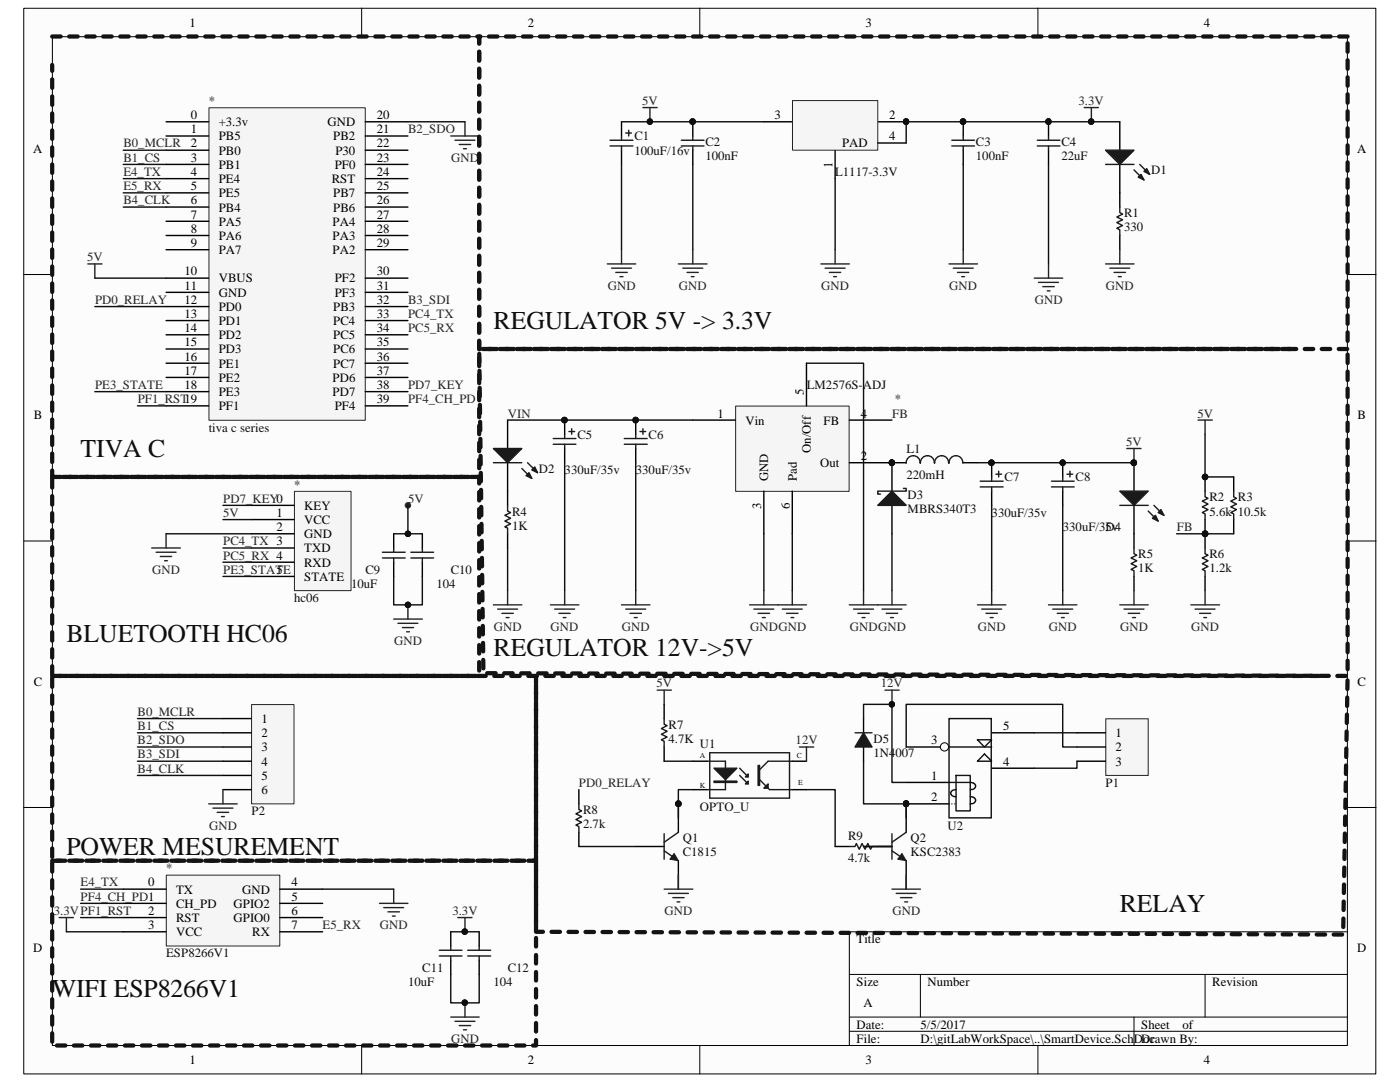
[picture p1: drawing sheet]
<svg xmlns="http://www.w3.org/2000/svg" width="279mm" height="216mm" viewBox="0 0 279 216" stroke-linecap="round" stroke-linejoin="round" font-family="sans-serif">
<path d="M4.8 1.7h269.8v212.6h-269.8z" fill="#fcfcfc"/>
<path d="M4.7 1.7h269.9v212.6h-269.9z" fill="none" stroke="#000" stroke-width=".2"/>
<path d="M10.5 7.4h258.4v201.2h-258.4z" fill="#fcfcfc"/>
<g fill="none" stroke="#000" stroke-width=".2">
<path d="M10.5 7.3h258.4v201.3h-258.4zM72.2 1.6v5.7M139.7 1.6v5.7M207.1 1.6v5.7M4.7 54.8h5.7M268.9 54.8h5.7M4.7 107.9h5.7M268.9 107.9h5.7M4.7 161.1h5.7M268.9 161.1h5.7M169.5 194.4h99.4M183.7 194.4v8.5"/>
<path d="M240.5 194.4v8.5M268.9 185.9h-99.4v22.7M72.2 208.6v5.7M139.7 208.6v5.7M169.5 202.9h99.4M169.5 205.8h99.4M207.1 208.6v5.7M226.3 202.9v5.7"/>
</g>
<path d="M41.7 21.5h31.2v62.4h-31.2z" fill="#f5f5f5"/>
<path d="M41.7 21.5h31.2v62.4h-31.2z" fill="none" stroke="#262626" stroke-width=".2"/>
<g fill="none" stroke="#000" stroke-width=".28">
<path d="M33.1 24.3h8.6M33.1 27.1h8.6M33.1 30h8.6M33.1 32.8h8.6M33.1 35.6h8.6M33.1 38.5h8.6M72.9 24.3h8.5M72.9 27.1h8.5M72.9 30h8.5M72.9 32.8h8.5M72.9 35.6h8.5M72.9 38.5h8.5"/>
<path d="M124 24.3v2.8M124 30v2.8M138.3 24.3v2.8M138.3 30v2.8M33.1 41.3h8.6M33.1 44.2h8.6M33.1 47h8.6M33.1 49.8h8.6M33.1 55.5h8.6M33.1 58.3h8.6M72.9 41.3h8.5M72.9 44.2h8.5"/>
<path d="M72.9 47h8.5M72.9 49.8h8.5M72.9 55.5h8.5M72.9 58.3h8.5M33.1 61.2h8.6M33.1 64h8.6M33.1 66.8h8.6M33.1 69.6h8.6M33.1 72.5h8.6M33.1 75.3h8.6M33.1 78.1h8.6M72.9 61.2h8.5"/>
<path d="M72.9 64h8.5M72.9 66.8h8.5M72.9 69.6h8.5M72.9 72.5h8.5M72.9 75.3h8.5M72.9 78.1h8.5M33.1 81h8.6M72.9 81h8.5"/>
</g>
<path d="M121.8 28h4.5M121.8 29.1h4.5M124 27.1v.9M124 29.1v.9M124.9 26.5h1.1M125.5 26v1.1" fill="none" stroke="#1c1c1c" stroke-width=".28"/>
<circle cx="138.2" cy="24.3" r=".55" fill="#0e0e0e"/>
<circle cx="138.2" cy="24.3" r=".55" fill="none" stroke="#0e0e0e" stroke-width=".2"/>
<path d="M136 28h4.5M136 29.1h4.5M138.3 27.1v.9M138.3 29.1v.9" fill="none" stroke="#1c1c1c" stroke-width=".28"/>
<circle cx="138.2" cy="24.3" r=".55" fill="#0e0e0e"/>
<circle cx="138.2" cy="24.3" r=".55" fill="none" stroke="#0e0e0e" stroke-width=".2"/>
<path d="M166.7 30v5.6M175.2 24.3h5.6" fill="none" stroke="#000" stroke-width=".28"/>
<circle cx="180.8" cy="24.3" r=".54" fill="#0e0e0e"/>
<circle cx="180.8" cy="24.3" r=".54" fill="none" stroke="#0e0e0e" stroke-width=".2"/>
<path d="M152.4 24.3h5.7" fill="none" stroke="#000" stroke-width=".28"/>
<path d="M158.2 20.1h17v9.9h-17z" fill="#f5f5f5"/>
<path d="M158.2 20.1h17v9.9h-17z" fill="none" stroke="#262626" stroke-width=".2"/>
<path d="M175.2 28.5h5.6" fill="none" stroke="#000" stroke-width=".28"/>
<circle cx="180.8" cy="24.3" r=".54" fill="#0e0e0e"/>
<circle cx="180.8" cy="24.3" r=".54" fill="none" stroke="#0e0e0e" stroke-width=".2"/>
<path d="M192.2 24.3v2.8M192.2 30v2.8" fill="none" stroke="#000" stroke-width=".28"/>
<circle cx="192.2" cy="24.3" r=".55" fill="#0e0e0e"/>
<circle cx="192.2" cy="24.3" r=".55" fill="none" stroke="#0e0e0e" stroke-width=".2"/>
<path d="M189.9 28h4.6M189.9 29.1h4.6M192.2 27.1v.9M192.2 29.1v.9" fill="none" stroke="#1c1c1c" stroke-width=".28"/>
<circle cx="192.2" cy="24.3" r=".55" fill="#0e0e0e"/>
<circle cx="192.2" cy="24.3" r=".55" fill="none" stroke="#0e0e0e" stroke-width=".2"/>
<path d="M223.5 24.3v5.7M223.5 32.8v5.7" fill="none" stroke="#000" stroke-width=".28"/>
<path d="M220.6 30h5.7l-2.8 2.8z" fill="#1c1c1c"/>
<path d="M220.6 30h5.7l-2.8 2.8zM226.3 33.9l2 2M227.5 32.8l1.9 2" fill="none" stroke="#1c1c1c" stroke-width=".28"/>
<path d="M227.2 35.3l.5-.5 .6 1.1z" fill="#1c1c1c"/>
<path d="M227.2 35.3l.5-.5 .6 1.1z" fill="none" stroke="#1c1c1c" stroke-width=".28"/>
<path d="M228.9 33.7l.5 1.1-1.1-.6z" fill="#1c1c1c"/>
<path d="M220.6 32.8h5.7M228.9 33.7l.5 1.1-1.1-.6zM223.5 41.3v1.1l.5 .3-1.1 .6 1.1 .6-1.1 .5 1.1 .6-1.1 .6 .6 .2v1.2" fill="none" stroke="#1c1c1c" stroke-width=".28"/>
<path d="M223.5 38.5v2.8M223.5 47v2.8" fill="none" stroke="#000" stroke-width=".28"/>
<path d="M163.8 52.7h5.7M164.7 53.5h4M165.5 54.4h2.3M166.4 55.2h.5M166.7 49.8v2.9" fill="none" stroke="#262626" stroke-width=".28"/>
<path d="M33.2 174.7h22.6v14.1h-22.6z" fill="#f5f5f5"/>
<path d="M33.2 174.6h22.6v14.2h-22.6z" fill="none" stroke="#262626" stroke-width=".2"/>
<path d="M24.6 177.4h8.5M55.8 177.4h8.6M24.6 180.3h8.5M24.6 183.1h8.5M24.6 185.9h8.5M55.8 180.3h8.6M55.8 183.1h8.6M55.8 185.9h8.6" fill="none" stroke="#000" stroke-width=".28"/>
<path d="M78.6 177.4v2.9M75.7 180.3h5.7M76.6 181.1h4M77.4 181.9h2.3M78.3 182.8h.6" fill="none" stroke="#262626" stroke-width=".28"/>
<path d="M58.8 98.1h11.3v19.8h-11.3z" fill="#f5f5f5"/>
<path d="M58.8 98h11.3v19.9h-11.3z" fill="none" stroke="#262626" stroke-width=".2"/>
<path d="M50.2 100.8h8.5M50.2 103.7h8.5M50.2 106.5h8.5M50.2 109.3h8.5M50.2 112.2h8.5M50.2 115h8.5" fill="none" stroke="#000" stroke-width=".28"/>
<path d="M90 27.1h5.6M90.8 28h4M91.7 28.8h2.2M92.5 29.7h.6M92.8 24.3v2.8M30.3 109.3h5.7M31.2 110.2h3.9M32 111h2.2M32.9 111.9h.5M33.1 106.5v2.8" fill="none" stroke="#262626" stroke-width=".28"/>
<path d="M10.4 7.3h85.2v87.9h-85.2v-82.2M268.9 7.3h-173.3v62.3h173.3v-62.3M10.4 95.2h85.2v39.7h-85.2v-39.7M10.4 134.9h96.6v36.8h-96.6v-36.8M10.4 171.7h96.6v36.9h-96.6v-36.9" fill="none" stroke="#131313" stroke-width=".85" stroke-dasharray="1.7 1.7"/>
<path d="M50.2 140.6h8.5v19.8h-8.5z" fill="#f5f5f5"/>
<path d="M50.2 140.6h8.5v19.8h-8.5z" fill="none" stroke="#262626" stroke-width=".2"/>
<path d="M112.7 83.8v2.9M44.5 143.4h5.7M44.5 146.2h5.7M44.5 149.1h5.7M44.5 151.9h5.7M44.5 154.7h5.7M44.5 157.6h5.7" fill="none" stroke="#000" stroke-width=".28"/>
<g fill="none" stroke="#262626" stroke-width=".28">
<path d="M121.2 52.7h5.7M122 53.5h4M122.9 54.4h2.3M123.7 55.2h.6M124 49.8v2.9M135.4 52.7h5.7M136.3 53.5h4M137.1 54.4h2.3M138 55.2h.5M138.3 49.8v2.9M189.4 52.7h5.7M190.2 53.5h4"/>
<path d="M191.1 54.4h2.2M191.9 55.2h.6M192.2 49.8v2.9M220.6 52.7h5.7M221.5 53.5h4M222.3 54.4h2.3M223.2 55.2h.6M223.5 49.8v2.9M44.5 157.6v2.8M41.7 160.4h5.6M42.5 161.2h4M43.3 162.1h2.3"/>
<path d="M44.2 162.9h.6"/>
</g>
<circle cx="112.7" cy="83.8" r=".55" fill="#0e0e0e"/>
<circle cx="112.7" cy="83.8" r=".55" fill="none" stroke="#0e0e0e" stroke-width=".2"/>
<path d="M112.7 89.5v2.8" fill="none" stroke="#000" stroke-width=".28"/>
<path d="M110.4 87.5h4.5M110.4 88.6h4.5M112.7 86.7v.8M112.7 88.6v.9M113.5 86.1h1.2M114.1 85.6v1.1" fill="none" stroke="#1c1c1c" stroke-width=".28"/>
<circle cx="112.7" cy="83.8" r=".55" fill="#0e0e0e"/>
<circle cx="112.7" cy="83.8" r=".55" fill="none" stroke="#0e0e0e" stroke-width=".2"/>
<path d="M126.9 83.8v2.9" fill="none" stroke="#000" stroke-width=".28"/>
<circle cx="126.8" cy="83.8" r=".54" fill="#0e0e0e"/>
<circle cx="126.8" cy="83.8" r=".54" fill="none" stroke="#0e0e0e" stroke-width=".2"/>
<path d="M126.9 89.5v2.8" fill="none" stroke="#000" stroke-width=".28"/>
<path d="M124.6 87.5h4.6M124.6 88.6h4.6M126.9 86.7v.8M126.9 88.6v.9M127.7 86.1h1.2M128.3 85.6v1.1" fill="none" stroke="#1c1c1c" stroke-width=".28"/>
<circle cx="126.8" cy="83.8" r=".54" fill="#0e0e0e"/>
<circle cx="126.8" cy="83.8" r=".54" fill="none" stroke="#0e0e0e" stroke-width=".2"/>
<path d="M178 92.3h2.8" fill="none" stroke="#000" stroke-width=".28"/>
<circle cx="178" cy="92.3" r=".54" fill="#0e0e0e"/>
<circle cx="178" cy="92.3" r=".54" fill="none" stroke="#0e0e0e" stroke-width=".2"/>
<path d="M192.2 92.3h2.9" fill="none" stroke="#000" stroke-width=".28"/>
<path d="M180.8 92.3v.1a1.4 1.4 0 0 1 1.4-1.5 1.4 1.4 0 0 1 1.4 1.5v-.1M183.7 92.3v.1a1.4 1.4 0 0 1 1.4-1.5 1.4 1.4 0 0 1 1.4 1.5 1.4 1.4 0 0 1 1.4-1.5 1.4 1.4 0 0 1 1.4 1.5v-.1M189.4 92.3v.1a1.38 1.38 0 0 1 1.4-1.5 1.38 1.38 0 0 1 1.4 1.5v-.1" fill="none" stroke="#1c1c1c" stroke-width=".28"/>
<circle cx="178" cy="92.3" r=".54" fill="#0e0e0e"/>
<circle cx="178" cy="92.3" r=".54" fill="none" stroke="#0e0e0e" stroke-width=".2"/>
<path d="M197.9 92.3v2.9" fill="none" stroke="#000" stroke-width=".28"/>
<circle cx="197.9" cy="92.3" r=".55" fill="#0e0e0e"/>
<circle cx="197.9" cy="92.3" r=".55" fill="none" stroke="#0e0e0e" stroke-width=".2"/>
<path d="M197.9 98v2.8" fill="none" stroke="#000" stroke-width=".28"/>
<path d="M195.6 96h4.6M195.6 97.2h4.6M197.9 95.2v.8M197.9 97.2v.8M198.8 94.6h1.1M199.3 94v1.2" fill="none" stroke="#1c1c1c" stroke-width=".28"/>
<circle cx="197.9" cy="92.3" r=".55" fill="#0e0e0e"/>
<circle cx="197.9" cy="92.3" r=".55" fill="none" stroke="#0e0e0e" stroke-width=".2"/>
<path d="M212.1 92.3v2.9" fill="none" stroke="#000" stroke-width=".28"/>
<circle cx="212.1" cy="92.3" r=".53" fill="#0e0e0e"/>
<circle cx="212.1" cy="92.3" r=".53" fill="none" stroke="#0e0e0e" stroke-width=".2"/>
<path d="M212.1 98v2.8" fill="none" stroke="#000" stroke-width=".28"/>
<path d="M209.8 96h4.6M209.8 97.2h4.6M212.1 95.2v.8M212.1 97.2v.8M212.9 94.6h1.2M213.5 94v1.2" fill="none" stroke="#1c1c1c" stroke-width=".28"/>
<circle cx="212.1" cy="92.3" r=".53" fill="#0e0e0e"/>
<circle cx="212.1" cy="92.3" r=".53" fill="none" stroke="#0e0e0e" stroke-width=".2"/>
<path d="M146.9 81.1h22.6v16.9h-22.6z" fill="#f5f5f5"/>
<path d="M146.8 81h22.7v17h-22.7z" fill="none" stroke="#262626" stroke-width=".2"/>
<path d="M138.3 83.8h8.5M169.5 92.3h8.5" fill="none" stroke="#000" stroke-width=".28"/>
<circle cx="178" cy="92.3" r=".54" fill="#0e0e0e"/>
<circle cx="178" cy="92.3" r=".54" fill="none" stroke="#0e0e0e" stroke-width=".2"/>
<path d="M161 72.5v8.5M152.4 98v8.5M158.1 98v8.5M169.5 83.8h8.5" fill="none" stroke="#000" stroke-width=".28"/>
<circle cx="178" cy="92.3" r=".54" fill="#0e0e0e"/>
<circle cx="178" cy="92.3" r=".54" fill="none" stroke="#0e0e0e" stroke-width=".2"/>
<path d="M178 92.3v5.7M178 100.8v5.7" fill="none" stroke="#000" stroke-width=".28"/>
<circle cx="178" cy="92.3" r=".54" fill="#0e0e0e"/>
<circle cx="178" cy="92.3" r=".54" fill="none" stroke="#0e0e0e" stroke-width=".2"/>
<path d="M175.2 100.8l2.8-2.8 2.8 2.8z" fill="#1c1c1c"/>
<path d="M180.3 97.5h.5v.5h-5.6v.6h.5M175.2 100.8l2.8-2.8 2.8 2.8z" fill="none" stroke="#1c1c1c" stroke-width=".28"/>
<circle cx="178" cy="92.3" r=".54" fill="#0e0e0e"/>
<circle cx="178" cy="92.3" r=".54" fill="none" stroke="#0e0e0e" stroke-width=".2"/>
<g fill="none" stroke="#262626" stroke-width=".28">
<path d="M112.7 117.9v2.8M126.9 117.9v2.8M152.4 117.9v2.8M158.1 117.9v2.8M172.3 117.9v2.8M178 117.9v2.8M197.9 117.9v2.8M212.1 117.9v2.8M109.9 120.7h5.6M110.7 121.5h4M111.5 122.4h2.3M112.4 123.2h.5"/>
<path d="M124 120.7h5.7M124.9 121.5h4M125.7 122.4h2.3M126.6 123.2h.6M149.6 120.7h11.4M150.5 121.5h3.9M151.3 122.4h2.3M152.1 123.2h.6M156.1 121.5h4M157 122.4h2.3M157.9 123.2h.5M169.5 120.7h11.3"/>
<path d="M170.3 121.5h4M171.2 122.4h2.3M172 123.2h.6M176 121.5h4M176.9 122.4h2.3M177.7 123.2h.6M195.1 120.7h5.6M195.9 121.5h4M196.8 122.4h2.3M197.6 123.2h.6M209.3 120.7h5.6M210.1 121.5h4"/>
<path d="M211 122.4h2.2M211.8 123.2h.6"/>
</g>
<path d="M101.3 83.8v5.7M101.3 92.3v5.7" fill="none" stroke="#000" stroke-width=".28"/>
<path d="M98.5 89.5h5.6l-2.8 2.8z" fill="#1c1c1c"/>
<path d="M98.5 89.5h5.6l-2.8 2.8zM104.1 93.5l2 2M105.3 92.3l2 2" fill="none" stroke="#1c1c1c" stroke-width=".28"/>
<path d="M105 94.9l.6-.6 .5 1.2z" fill="#1c1c1c"/>
<path d="M105 94.9l.6-.6 .5 1.2z" fill="none" stroke="#1c1c1c" stroke-width=".28"/>
<path d="M106.1 93.8l.6-.6 .6 1.1z" fill="#1c1c1c"/>
<path d="M98.5 92.3h5.6M106.1 93.8l.6-.6 .6 1.1zM101.3 100.8v1.2l.6 .3-1.1 .5 1.1 .6-1.1 .6 1.1 .5-1.1 .6 .5 .3v1.1" fill="none" stroke="#1c1c1c" stroke-width=".28"/>
<path d="M101.3 98v2.8M226.3 92.3v5.7M101.3 106.5v2.8" fill="none" stroke="#000" stroke-width=".28"/>
<circle cx="226.3" cy="92.3" r=".55" fill="#0e0e0e"/>
<circle cx="226.3" cy="92.3" r=".55" fill="none" stroke="#0e0e0e" stroke-width=".2"/>
<path d="M226.3 100.8v5.7" fill="none" stroke="#000" stroke-width=".28"/>
<path d="M223.5 98h5.7l-2.9 2.8z" fill="#1c1c1c"/>
<path d="M223.5 98h5.7l-2.9 2.8zM229.2 102l1.9 2M230.3 100.8l2 2" fill="none" stroke="#1c1c1c" stroke-width=".28"/>
<path d="M230 103.4l.6-.6 .5 1.2z" fill="#1c1c1c"/>
<path d="M230 103.4l.6-.6 .5 1.2z" fill="none" stroke="#1c1c1c" stroke-width=".28"/>
<path d="M231.7 101.7l.6 1.1-1.2-.5z" fill="#1c1c1c"/>
<path d="M223.5 100.8h5.7M231.7 101.7l.6 1.1-1.2-.5z" fill="none" stroke="#1c1c1c" stroke-width=".28"/>
<circle cx="226.3" cy="92.3" r=".55" fill="#0e0e0e"/>
<circle cx="226.3" cy="92.3" r=".55" fill="none" stroke="#0e0e0e" stroke-width=".2"/>
<path d="M240.5 95.2v2.8M226.3 106.5v2.8M226.3 115v2.9" fill="none" stroke="#000" stroke-width=".28"/>
<path d="M226.3 109.3v1.2l.6 .3-1.2 .5 1.2 .6-1.2 .6 1.2 .5-1.2 .6 .6 .3v1.1" fill="none" stroke="#1c1c1c" stroke-width=".28"/>
<path d="M101.3 117.9v2.8M226.3 117.9v2.8M98.5 120.7h5.6M99.3 121.5h4M100.2 122.4h2.2M101 123.2h.6M223.5 120.7h5.7M224.3 121.5h4M225.2 122.4h2.3M226 123.2h.6" fill="none" stroke="#262626" stroke-width=".28"/>
<circle cx="240.5" cy="95.2" r=".55" fill="#0e0e0e"/>
<circle cx="240.5" cy="95.2" r=".55" fill="none" stroke="#0e0e0e" stroke-width=".2"/>
<path d="M240.5 103.7v2.8" fill="none" stroke="#000" stroke-width=".28"/>
<circle cx="240.5" cy="106.5" r=".55" fill="#0e0e0e"/>
<circle cx="240.5" cy="106.5" r=".55" fill="none" stroke="#0e0e0e" stroke-width=".2"/>
<path d="M240.5 98v1.1l.6 .3-1.2 .6 1.2 .6-1.2 .5 1.2 .6-1.2 .6 .6 .2v1.2" fill="none" stroke="#1c1c1c" stroke-width=".28"/>
<circle cx="240.5" cy="95.2" r=".55" fill="#0e0e0e"/>
<circle cx="240.5" cy="95.2" r=".55" fill="none" stroke="#0e0e0e" stroke-width=".2"/>
<circle cx="240.5" cy="106.5" r=".55" fill="#0e0e0e"/>
<circle cx="240.5" cy="106.5" r=".55" fill="none" stroke="#0e0e0e" stroke-width=".2"/>
<path d="M246.2 95.2v2.8M240.5 106.5v2.8M246.2 103.7v2.8" fill="none" stroke="#000" stroke-width=".28"/>
<path d="M246.2 98v1.1l.6 .3-1.2 .6 1.2 .6-1.2 .5 1.2 .6-1.2 .6 .6 .2v1.2" fill="none" stroke="#1c1c1c" stroke-width=".28"/>
<circle cx="240.5" cy="106.5" r=".55" fill="#0e0e0e"/>
<circle cx="240.5" cy="106.5" r=".55" fill="none" stroke="#0e0e0e" stroke-width=".2"/>
<path d="M240.5 115v2.9" fill="none" stroke="#000" stroke-width=".28"/>
<path d="M240.5 109.3v1.2l.6 .3-1.2 .5 1.2 .6-1.2 .6 1.2 .5-1.2 .6 .6 .3v1.1" fill="none" stroke="#1c1c1c" stroke-width=".28"/>
<circle cx="240.5" cy="106.5" r=".55" fill="#0e0e0e"/>
<circle cx="240.5" cy="106.5" r=".55" fill="none" stroke="#0e0e0e" stroke-width=".2"/>
<path d="M240.5 117.9v2.8M237.7 120.7h5.7M238.5 121.5h4M239.4 122.4h2.2M240.2 123.2h.6M90 202.9h5.6M90.8 203.8h4M91.7 204.6h2.2M92.5 205.5h.6M92.8 200.1v2.8" fill="none" stroke="#262626" stroke-width=".28"/>
<path d="M257.6 69.6h-162l.9 64.7 172.4 .6v-65.3" fill="none" stroke="#131313" stroke-width=".85" stroke-dasharray="1.7 1.7"/>
<path d="M90 185.9v2.9M90 191.6v2.8M95.6 185.9v2.9M95.6 191.6v2.8" fill="none" stroke="#000" stroke-width=".28"/>
<path d="M87.7 189.6h4.5M87.7 190.8h4.5M90 188.8v.8M90 190.8v.8M93.3 189.6h4.6M93.3 190.8h4.6M95.6 188.8v.8M95.6 190.8v.8" fill="none" stroke="#1c1c1c" stroke-width=".28"/>
<circle cx="92.8" cy="200.1" r=".55" fill="#0e0e0e"/>
<circle cx="92.8" cy="200.1" r=".55" fill="none" stroke="#0e0e0e" stroke-width=".2"/>
<path d="M78.6 106.5v2.8M78.6 112.2v2.8M84.3 106.5v2.8M84.3 112.2v2.8" fill="none" stroke="#000" stroke-width=".28"/>
<path d="M76.3 110.2h4.6M76.3 111.3h4.6M78.6 109.3v.9M78.6 111.3v.9M82 110.2h4.5M82 111.3h4.5M84.3 109.3v.9M84.3 111.3v.9" fill="none" stroke="#1c1c1c" stroke-width=".28"/>
<path d="M78.6 123.5h5.7M79.4 124.4h4M80.3 125.2h2.2M81.2 126.1h.5M81.4 120.7v2.8" fill="none" stroke="#262626" stroke-width=".28"/>
<circle cx="81.4" cy="120.7" r=".55" fill="#0e0e0e"/>
<circle cx="81.4" cy="120.7" r=".55" fill="none" stroke="#0e0e0e" stroke-width=".2"/>
<circle cx="81.4" cy="100.8" r=".55" fill="#262626"/>
<circle cx="81.4" cy="100.8" r=".55" fill="none" stroke="#262626" stroke-width=".2"/>
<path d="M209.3 24.3v2.8M209.3 30v2.8" fill="none" stroke="#000" stroke-width=".28"/>
<circle cx="209.2" cy="24.3" r=".54" fill="#0e0e0e"/>
<circle cx="209.2" cy="24.3" r=".54" fill="none" stroke="#0e0e0e" stroke-width=".2"/>
<path d="M207 28h4.5M207 29.1h4.5M209.3 27.1v.9M209.3 29.1v.9" fill="none" stroke="#1c1c1c" stroke-width=".28"/>
<circle cx="209.2" cy="24.3" r=".54" fill="#0e0e0e"/>
<circle cx="209.2" cy="24.3" r=".54" fill="none" stroke="#0e0e0e" stroke-width=".2"/>
<path d="M206.4 55.5h5.7M207.3 56.3h3.9M208.1 57.2h2.3M209 58h.5M209.3 52.7v2.8" fill="none" stroke="#262626" stroke-width=".28"/>
<path d="M180.8 156.1h8.6M180.8 160.4h8.6" fill="none" stroke="#000" stroke-width=".28"/>
<circle cx="180.8" cy="160.4" r=".55" fill="#0e0e0e"/>
<circle cx="180.8" cy="160.4" r=".55" fill="none" stroke="#0e0e0e" stroke-width=".2"/>
<path d="M180.8 149.1h8.6" fill="none" stroke="#000" stroke-width=".28"/>
<circle cx="188.5" cy="149" r=".82" fill="#fcfcfc"/>
<circle cx="188.5" cy="149" r=".82" fill="none" stroke="#000" stroke-width=".2"/>
<path d="M197.9 153.3h8.5M197.9 146.2h8.5" fill="none" stroke="#000" stroke-width=".28"/>
<path d="M189.4 149.1h8.5M189.4 156.1h4.2M190.8 154.7h2.8v7.1h-2.8zM195.1 147.6h2.8l-1.4 1.5zM196.5 150.5l1.4 1.4h-2.8z" fill="none" stroke="#131313" stroke-width=".28"/>
<path d="M189.4 143.4h8.4v19.8h-8.4zM190.8 157.6l-.8 .2-.3 .3v.3l.3 .3 .8 .3M193.6 156.1a.78 .78 0 0 1 .9 .2 .78 .78 0 0 1 .1 .9l-.4 .3-.6 .1M193.6 159a.79 .79 0 0 1 1 .9l-.4 .4-.6 .1" fill="none" stroke="#0e0e0e" stroke-width=".28"/>
<path d="M189.4 160.4h1.4" fill="none" stroke="#131313" stroke-width=".28" stroke-dasharray="0 .6"/>
<circle cx="180.8" cy="160.4" r=".55" fill="#0e0e0e"/>
<circle cx="180.8" cy="160.4" r=".55" fill="none" stroke="#0e0e0e" stroke-width=".2"/>
<path d="M220.7 143.5h8.5v11.2h-8.5z" fill="#f5f5f5"/>
<path d="M220.7 143.4h8.5v11.3h-8.5z" fill="none" stroke="#262626" stroke-width=".2"/>
<path d="M214.9 146.2h5.7M214.9 149.1h5.7M214.9 151.9h5.7" fill="none" stroke="#000" stroke-width=".28"/>
<path d="M216.4 21.5h2.8M217.8 21.5v2.8" fill="none" stroke="#262626" stroke-width=".28"/>
<circle cx="217.8" cy="24.3" r=".55" fill="#0e0e0e"/>
<circle cx="217.8" cy="24.3" r=".55" fill="none" stroke="#0e0e0e" stroke-width=".2"/>
<path d="M11.8 183.1h2.8M13.3 183.1v2.8M91.4 183.1h2.8M92.8 183.1v2.8" fill="none" stroke="#262626" stroke-width=".28"/>
<circle cx="92.8" cy="185.9" r=".55" fill="#0e0e0e"/>
<circle cx="92.8" cy="185.9" r=".55" fill="none" stroke="#0e0e0e" stroke-width=".2"/>
<path d="M128.3 21.5h2.8M129.7 21.5v2.8M17.5 52.7h2.9M18.9 52.7v2.8" fill="none" stroke="#262626" stroke-width=".28"/>
<circle cx="129.7" cy="24.3" r=".54" fill="#0e0e0e"/>
<circle cx="129.7" cy="24.3" r=".54" fill="none" stroke="#0e0e0e" stroke-width=".2"/>
<path d="M224.9 89.5h2.8M226.3 89.5v2.8" fill="none" stroke="#262626" stroke-width=".28"/>
<circle cx="226.3" cy="92.3" r=".55" fill="#0e0e0e"/>
<circle cx="226.3" cy="92.3" r=".55" fill="none" stroke="#0e0e0e" stroke-width=".2"/>
<path d="M239.1 83.8h2.8M240.5 83.8v2.9M176.6 137.7h2.9M178 137.7v2.8" fill="none" stroke="#262626" stroke-width=".28"/>
<circle cx="178" cy="140.5" r=".55" fill="#0e0e0e"/>
<circle cx="178" cy="140.5" r=".55" fill="none" stroke="#0e0e0e" stroke-width=".2"/>
<path d="M172.3 143.4v2.8M172.3 149.1v2.8" fill="none" stroke="#000" stroke-width=".28"/>
<path d="M172.3 146.2l1.7 2.9h-3.4z" fill="#1c1c1c"/>
<path d="M170.6 146.2h3.4M172.3 146.2l1.7 2.9h-3.4zM169.5 168.9h1.1l.3-.6 .6 1.2 .5-1.2 .6 1.2 .6-1.2 .5 1.2 .3-.6h1.2" fill="none" stroke="#1c1c1c" stroke-width=".28"/>
<path d="M166.7 168.9h2.8M175.2 168.9h2.8M180.8 160.4v5.7" fill="none" stroke="#000" stroke-width=".28"/>
<circle cx="180.8" cy="160.4" r=".55" fill="#0e0e0e"/>
<circle cx="180.8" cy="160.4" r=".55" fill="none" stroke="#0e0e0e" stroke-width=".2"/>
<path d="M172.3 168.9h5.7M180.8 171.7v5.7" fill="none" stroke="#000" stroke-width=".28"/>
<path d="M178 169.8l2.8 1.9M178 166.4v5M180.8 166.1l-2.8 2" fill="none" stroke="#1c1c1c" stroke-width=".28"/>
<path d="M180 170.3l.8 1.4-1.6-.3z" fill="#1c1c1c"/>
<path d="M180 170.3l.8 1.4-1.6-.3z" fill="none" stroke="#1c1c1c" stroke-width=".2"/>
<circle cx="180.8" cy="160.4" r=".55" fill="#0e0e0e"/>
<circle cx="180.8" cy="160.4" r=".55" fill="none" stroke="#0e0e0e" stroke-width=".2"/>
<path d="M178 177.4h5.7M178.9 178.3h3.9M179.7 179.1h2.3M180.6 180h.5M180.8 174.6v2.8" fill="none" stroke="#262626" stroke-width=".28"/>
<path d="M138.3 151.9h2.8M138.3 157.6h2.8M158.1 151.9h2.9M158.1 157.6h2.9" fill="none" stroke="#000" stroke-width=".28"/>
<path d="M141.1 151.9h3.7v5.7h-3.7M141.6 150.2h16v9.1h-16zM147.6 153.3l1.7 1.7M147.6 154.7l1.7 1.7M151.6 155.6l2 2h4.5M158.1 151.9h-4.8l-1.7 1.7" fill="none" stroke="#1c1c1c" stroke-width=".28"/>
<path d="M142.5 153.3h4.6l-2.3 2.3z" fill="#1c1c1c"/>
<path d="M142.5 153.3h4.6l-2.3 2.3zM142.5 155.9h4.6v.2h-4.6z" fill="none" stroke="#1c1c1c" stroke-width=".28"/>
<path d="M142.5 156h4.6" fill="none" stroke="#1c1c1c" stroke-width=".25"/>
<path d="M148.8 156.4l.5-.5v.5z" fill="#1c1c1c"/>
<path d="M149.3 155.9v.5h-.5z" fill="none" stroke="#1c1c1c" stroke-width=".28"/>
<path d="M149.3 154.4v.6h-.5z" fill="#1c1c1c"/>
<path d="M149.3 154.4v.6h-.5zM151.3 152.7h.3v4h-.3z" fill="none" stroke="#1c1c1c" stroke-width=".28"/>
<path d="M151.4 152.7v4" fill="none" stroke="#1c1c1c" stroke-width=".3"/>
<path d="M152.4 157.3l.9-.9v.9z" fill="#1c1c1c"/>
<path d="M132.5 143.4v1.1l.6 .3-1.1 .6 1.1 .5-1.1 .6 1.1 .6-1.1 .5 .5 .3v1.2M153.3 156.4v.9h-.9z" fill="none" stroke="#1c1c1c" stroke-width=".28"/>
<path d="M131.1 137.7h2.9M132.5 137.7v2.8M159.6 149.1h2.8M161 149.1v2.8" fill="none" stroke="#262626" stroke-width=".28"/>
<path d="M132.5 140.5v2.9M132.5 149.1v2.8M135.4 160.4v5.7" fill="none" stroke="#000" stroke-width=".28"/>
<circle cx="135.4" cy="160.4" r=".56" fill="#0e0e0e"/>
<circle cx="135.4" cy="160.4" r=".56" fill="none" stroke="#0e0e0e" stroke-width=".2"/>
<path d="M126.9 168.9h5.6M135.4 171.7v5.7" fill="none" stroke="#000" stroke-width=".28"/>
<path d="M132.5 169.8l2.9 1.9M132.5 166.4v5M135.4 166.1l-2.9 2" fill="none" stroke="#1c1c1c" stroke-width=".28"/>
<path d="M134.5 170.3l.9 1.4-1.7-.3z" fill="#1c1c1c"/>
<path d="M134.5 170.3l.9 1.4-1.7-.3z" fill="none" stroke="#1c1c1c" stroke-width=".2"/>
<circle cx="135.4" cy="160.4" r=".56" fill="#0e0e0e"/>
<circle cx="135.4" cy="160.4" r=".56" fill="none" stroke="#0e0e0e" stroke-width=".2"/>
<path d="M132.5 177.4h5.8M133.4 178.3h4M134.3 179.1h2.2M135.1 180h.6M135.4 174.6v2.8" fill="none" stroke="#262626" stroke-width=".28"/>
<path d="M115.5 157.6v2.8M115.5 166.1v2.8" fill="none" stroke="#000" stroke-width=".28"/>
<path d="M115.5 160.4v1.1l.6 .3-1.2 .6 1.2 .5-1.2 .6 1.2 .6-1.2 .5 .6 .3v1.2" fill="none" stroke="#1c1c1c" stroke-width=".28"/>
<g fill="none" stroke="#0e0e0e" stroke-width=".28">
<path d="M24.6 35.6h8.5M24.6 38.5h8.5M24.6 32.8h8.5M24.6 30h8.5M81.4 24.3h11.4M124 32.8v17M138.3 32.8v17M166.7 35.6v14.2M192.2 32.8v17M24.6 41.3h8.5M18.9 61.2h14.2M18.9 78.1h14.2"/>
<path d="M161 72.5h11.3v45.4M27.4 81h5.7M112.7 92.3v25.6M126.9 92.3v25.6M33.1 106.5h17.1M44.5 109.3h5.7M44.5 112.2h5.7M44.5 103.7h5.7M44.5 100.8h5.7M44.5 115h5.7M197.9 100.8v17.1M212.1 100.8v17.1"/>
<path d="M240.5 106.5h5.7M27.4 143.4h17.1M27.4 146.2h17.1M27.4 149.1h17.1M27.4 151.9h17.1M27.4 154.7h17.1M16.1 177.4h8.5M64.4 177.4h14.2M13.3 185.9h11.3M16.1 180.3h8.5M16.1 183.1h8.5"/>
</g>
<circle cx="240.5" cy="106.5" r=".55" fill="#0e0e0e"/>
<circle cx="240.5" cy="106.5" r=".55" fill="none" stroke="#0e0e0e" stroke-width=".2"/>
<path d="M240.5 86.7v8.5h5.7M101.3 109.3v8.6M152.4 106.5v11.4M158.1 106.5v11.4M178 106.5v11.4" fill="none" stroke="#0e0e0e" stroke-width=".28"/>
<circle cx="240.5" cy="95.2" r=".55" fill="#0e0e0e"/>
<circle cx="240.5" cy="95.2" r=".55" fill="none" stroke="#0e0e0e" stroke-width=".2"/>
<path d="M101.3 83.8h37" fill="none" stroke="#0e0e0e" stroke-width=".28"/>
<circle cx="126.8" cy="83.8" r=".54" fill="#0e0e0e"/>
<circle cx="126.8" cy="83.8" r=".54" fill="none" stroke="#0e0e0e" stroke-width=".2"/>
<circle cx="112.7" cy="83.8" r=".55" fill="#0e0e0e"/>
<circle cx="112.7" cy="83.8" r=".55" fill="none" stroke="#0e0e0e" stroke-width=".2"/>
<path d="M234.8 106.5h5.7" fill="none" stroke="#0e0e0e" stroke-width=".28"/>
<circle cx="240.5" cy="106.5" r=".55" fill="#0e0e0e"/>
<circle cx="240.5" cy="106.5" r=".55" fill="none" stroke="#0e0e0e" stroke-width=".2"/>
<path d="M90 194.4v5.7h5.6v-5.7" fill="none" stroke="#0e0e0e" stroke-width=".28"/>
<circle cx="92.8" cy="200.1" r=".55" fill="#0e0e0e"/>
<circle cx="92.8" cy="200.1" r=".55" fill="none" stroke="#0e0e0e" stroke-width=".2"/>
<path d="M78.6 115v5.7h5.7v-5.7" fill="none" stroke="#0e0e0e" stroke-width=".28"/>
<circle cx="81.4" cy="120.7" r=".55" fill="#0e0e0e"/>
<circle cx="81.4" cy="120.7" r=".55" fill="none" stroke="#0e0e0e" stroke-width=".2"/>
<path d="M81.4 100.8v5.7" fill="none" stroke="#0e0e0e" stroke-width=".28"/>
<circle cx="81.4" cy="106.5" r=".55" fill="#0e0e0e"/>
<circle cx="81.4" cy="106.5" r=".55" fill="none" stroke="#0e0e0e" stroke-width=".2"/>
<path d="M90 185.9h5.6" fill="none" stroke="#0e0e0e" stroke-width=".28"/>
<circle cx="92.8" cy="185.9" r=".55" fill="#0e0e0e"/>
<circle cx="92.8" cy="185.9" r=".55" fill="none" stroke="#0e0e0e" stroke-width=".2"/>
<path d="M209.3 32.8v19.9M223.5 24.3h-42.7v4.2M180.8 149.1v-8.6h31.3v8.6h2.8M206.4 146.2h8.5M214.9 151.9v1.4h-8.5" fill="none" stroke="#0e0e0e" stroke-width=".28"/>
<circle cx="180.8" cy="24.3" r=".54" fill="#0e0e0e"/>
<circle cx="180.8" cy="24.3" r=".54" fill="none" stroke="#0e0e0e" stroke-width=".2"/>
<circle cx="192.2" cy="24.3" r=".55" fill="#0e0e0e"/>
<circle cx="192.2" cy="24.3" r=".55" fill="none" stroke="#0e0e0e" stroke-width=".2"/>
<circle cx="209.2" cy="24.3" r=".54" fill="#0e0e0e"/>
<circle cx="209.2" cy="24.3" r=".54" fill="none" stroke="#0e0e0e" stroke-width=".2"/>
<circle cx="217.8" cy="24.3" r=".55" fill="#0e0e0e"/>
<circle cx="217.8" cy="24.3" r=".55" fill="none" stroke="#0e0e0e" stroke-width=".2"/>
<path d="M124 24.3h28.4" fill="none" stroke="#0e0e0e" stroke-width=".28"/>
<circle cx="129.7" cy="24.3" r=".54" fill="#0e0e0e"/>
<circle cx="129.7" cy="24.3" r=".54" fill="none" stroke="#0e0e0e" stroke-width=".2"/>
<circle cx="138.2" cy="24.3" r=".55" fill="#0e0e0e"/>
<circle cx="138.2" cy="24.3" r=".55" fill="none" stroke="#0e0e0e" stroke-width=".2"/>
<path d="M195.1 92.3h31.2" fill="none" stroke="#0e0e0e" stroke-width=".28"/>
<circle cx="197.9" cy="92.3" r=".55" fill="#0e0e0e"/>
<circle cx="197.9" cy="92.3" r=".55" fill="none" stroke="#0e0e0e" stroke-width=".2"/>
<circle cx="212.1" cy="92.3" r=".53" fill="#0e0e0e"/>
<circle cx="212.1" cy="92.3" r=".53" fill="none" stroke="#0e0e0e" stroke-width=".2"/>
<circle cx="226.3" cy="92.3" r=".55" fill="#0e0e0e"/>
<circle cx="226.3" cy="92.3" r=".55" fill="none" stroke="#0e0e0e" stroke-width=".2"/>
<path d="M172.3 143.4v-2.9h5.7v15.6h2.8" fill="none" stroke="#0e0e0e" stroke-width=".28"/>
<circle cx="178" cy="140.5" r=".55" fill="#0e0e0e"/>
<circle cx="178" cy="140.5" r=".55" fill="none" stroke="#0e0e0e" stroke-width=".2"/>
<path d="M172.3 151.9v8.5h8.5v2.8" fill="none" stroke="#0e0e0e" stroke-width=".28"/>
<circle cx="180.8" cy="160.4" r=".55" fill="#0e0e0e"/>
<circle cx="180.8" cy="160.4" r=".55" fill="none" stroke="#0e0e0e" stroke-width=".2"/>
<path d="M132.5 151.9h5.8M138.3 157.6h-2.9v5.6M172.3 168.9h5.7" fill="none" stroke="#0e0e0e" stroke-width=".28"/>
<circle cx="135.4" cy="160.4" r=".56" fill="#0e0e0e"/>
<circle cx="135.4" cy="160.4" r=".56" fill="none" stroke="#0e0e0e" stroke-width=".2"/>
<path d="M18.9 55.5h14.2M78.6 106.5h5.7M161 157.6h5.7v11.3M115.5 168.9h11.4" fill="none" stroke="#0e0e0e" stroke-width=".28"/>
<circle cx="81.4" cy="106.5" r=".55" fill="#0e0e0e"/>
<circle cx="81.4" cy="106.5" r=".55" fill="none" stroke="#0e0e0e" stroke-width=".2"/>
<path d="M263.2 134.9h-156.2v51l161.1 .6 .8-51.6" fill="none" stroke="#131313" stroke-width=".85" stroke-dasharray="1.7 1.7"/>
<g font-size="5.1" fill="#0e0e0e">
<text x="98.5" y="65.7">REGULATOR 5V -&gt; 3.3V</text>
<text x="16.1" y="91.3">TIVA C</text>
<text x="13.3" y="128.1">BLUETOOTH HC06</text>
<text x="98.5" y="130.9">REGULATOR 12V-&gt;5V</text>
<text x="13.3" y="170.6">POWER MESUREMENT</text>
<text x="223.5" y="182">RELAY</text>
<text x="10.4" y="199">WIFI ESP8266V1</text>
</g>
<g font-size="2.5">
<text x="37.8" y="5.3">1</text>
<text x="105.3" y="5.3">2</text>
<text x="172.8" y="5.3">3</text>
<text x="240.2" y="5.3">4</text>
<text x="38.1" y="23.7">0</text>
<text x="75.2" y="23.7">20</text>
<text x="154.6" y="23.7">3</text>
<text x="177.5" y="23.7">2</text>
<text x="38.1" y="26.6">1</text>
<text x="38.1" y="29.4">2</text>
<text x="43.6" y="25.2">+3.3v</text>
<text x="43.6" y="28">PB5</text>
<text x="65.4" y="25.2">GND</text>
<text x="66.5" y="28">PB2</text>
<text x="75.2" y="29.4">22</text>
<text x="75.2" y="26.6">21</text>
<text x="168.1" y="29.4">PAD</text>
<text x="177.5" y="28">4</text>
<text x="6.6" y="30.5">A</text>
<text x="38.1" y="32.3">3</text>
<text x="38.1" y="35.1">4</text>
<text x="43.6" y="30.9">PB0</text>
<text x="43.6" y="33.7">PB1</text>
<text x="66.8" y="33.7">PF0</text>
<text x="66.9" y="30.9">P30</text>
<text x="75.2" y="32.3">23</text>
<text x="75.2" y="35.1">24</text>
<text x="166.1" y="33.5" transform="rotate(-90 166.1 33.5)">1</text>
<text x="270.8" y="30.5">A</text>
<text x="38.1" y="37.9">5</text>
<text x="38.1" y="40.8">6</text>
<text x="43.6" y="36.5">PE4</text>
<text x="43.6" y="39.4">PE5</text>
<text x="66.2" y="36.5">RST</text>
<text x="66.5" y="39.4">PB7</text>
<text x="75.2" y="37.9">25</text>
<text x="75.2" y="40.8">26</text>
<text x="38.1" y="43.6">7</text>
<text x="38.1" y="46.4">8</text>
<text x="43.6" y="42.2">PB4</text>
<text x="43.6" y="45">PA5</text>
<text x="43.6" y="47.8">PA6</text>
<text x="66.4" y="45">PA4</text>
<text x="66.4" y="47.8">PA3</text>
<text x="66.5" y="42.2">PB6</text>
<text x="75.2" y="43.6">27</text>
<text x="75.2" y="46.4">28</text>
<text x="38.1" y="49.3">9</text>
<text x="43.6" y="50.7">PA7</text>
<text x="66.4" y="50.7">PA2</text>
<text x="75.2" y="49.3">29</text>
<text x="36.8" y="54.9">10</text>
<text x="36.8" y="57.8">11</text>
<text x="43.6" y="56.3">VBUS</text>
<text x="43.6" y="59.2">GND</text>
<text x="66.8" y="56.3">PF2</text>
<text x="66.8" y="59.2">PF3</text>
<text x="75.2" y="54.9">30</text>
<text x="75.2" y="57.8">31</text>
<text x="36.8" y="60.6">12</text>
<text x="36.8" y="63.5">13</text>
<text x="43.6" y="62">PD0</text>
<text x="43.6" y="64.9">PD1</text>
<text x="66.5" y="62">PB3</text>
<text x="66.5" y="64.9">PC4</text>
<text x="75.2" y="60.6">32</text>
<text x="75.2" y="63.5">33</text>
<text x="36.8" y="66.3">14</text>
<text x="36.8" y="69.1">15</text>
<text x="36.8" y="72">16</text>
<text x="43.6" y="67.7">PD2</text>
<text x="43.6" y="70.5">PD3</text>
<text x="66.5" y="67.7">PC5</text>
<text x="66.5" y="70.5">PC6</text>
<text x="75.2" y="66.3">34</text>
<text x="75.2" y="69.1">35</text>
<text x="75.2" y="72">36</text>
<text x="36.8" y="74.8">17</text>
<text x="36.8" y="77.6">18</text>
<text x="43.6" y="73.4">PE1</text>
<text x="43.6" y="76.2">PE2</text>
<text x="66.4" y="76.2">PD6</text>
<text x="66.5" y="73.4">PC7</text>
<text x="75.2" y="74.8">37</text>
<text x="75.2" y="77.6">38</text>
<text x="6.7" y="83.7">B</text>
<text x="43.6" y="79">PE3</text>
<text x="43.6" y="81.9">PF1</text>
<text x="66.4" y="79">PD7</text>
<text x="66.8" y="81.9">PF4</text>
<text x="75.2" y="80.5">39</text>
<text x="143.2" y="83.3">1</text>
<text x="160.4" y="78.7" transform="rotate(-90 160.4 78.7)">5</text>
<text x="171.8" y="83.3">4</text>
<text x="270.9" y="83.7">B</text>
<text x="148.8" y="84.7">Vin</text>
<text x="164.4" y="84.7">FB</text>
<text x="161.8" y="90.4" transform="rotate(-90 161.8 90.4)">On/Off</text>
<text x="163.7" y="93.2">Out</text>
<text x="171.8" y="91.8">2</text>
<text x="60.7" y="101.7">KEY</text>
<text x="151.9" y="101.6" transform="rotate(-90 151.9 101.6)">3</text>
<text x="153.3" y="96.1" transform="rotate(-90 153.3 96.1)">GND</text>
<text x="157.6" y="101.6" transform="rotate(-90 157.6 101.6)">6</text>
<text x="159" y="96.1" transform="rotate(-90 159 96.1)">Pad</text>
<text x="55.2" y="103.2">1</text>
<text x="55.2" y="106">2</text>
<text x="60.7" y="104.6">VCC</text>
<text x="60.7" y="107.4">GND</text>
<text x="60.7" y="110.2">TXD</text>
<text x="60.7" y="113.1">RXD</text>
<text x="55.2" y="114.5">5</text>
<text x="60.7" y="115.9">STATE</text>
<text x="6.7" y="136.8">C</text>
<text x="270.9" y="136.8">C</text>
<text x="52.2" y="144.3">1</text>
<text x="52.2" y="147.1">2</text>
<text x="52.2" y="149.9">3</text>
<text x="185.8" y="148.5">3</text>
<text x="200.2" y="145.7">5</text>
<text x="222.6" y="147.1">1</text>
<text x="222.6" y="149.9">2</text>
<text x="52.2" y="152.8">4</text>
<text x="52.2" y="155.6">5</text>
<text x="185.8" y="155.6">1</text>
<text x="200.2" y="152.8">4</text>
<text x="222.6" y="152.8">3</text>
<text x="52.2" y="158.5">6</text>
<text x="185.8" y="159.9">2</text>
<text x="29.6" y="176.9">0</text>
<text x="35.1" y="178.3">TX</text>
<text x="48.3" y="178.3">GND</text>
<text x="58.2" y="179.7">5</text>
<text x="58.2" y="176.9">4</text>
<text x="29.6" y="182.5">2</text>
<text x="29.6" y="185.4">3</text>
<text x="35.1" y="181.1">CH_PD</text>
<text x="35.1" y="184">RST</text>
<text x="46.6" y="181.1">GPIO2</text>
<text x="46.6" y="184">GPIO0</text>
<text x="58.2" y="182.5">6</text>
<text x="58.2" y="185.4">7</text>
<text x="6.6" y="190">D</text>
<text x="35.1" y="186.8">VCC</text>
<text x="50.3" y="186.8">RX</text>
<text x="170.9" y="188.2">Title</text>
<text x="270.8" y="190">D</text>
<text x="170.9" y="196.7">Size</text>
<text x="185.1" y="196.7">Number</text>
<text x="241.9" y="196.7">Revision</text>
<text x="172.3" y="201">A</text>
<text x="170.9" y="205.2">Date:</text>
<text x="170.9" y="208.1">File:</text>
<text x="183.7" y="208.1">D:\gitLabWorkSpace\..\SmartDevice.SchDoc</text>
<text x="183.7" y="205.2">5/5/2017</text>
<text x="227.8" y="205.2">Sheet</text>
<text x="227.8" y="208.1">Drawn By:</text>
<text x="236" y="205.2">of</text>
<text x="37.8" y="212.3">1</text>
<text x="105.3" y="212.3">2</text>
<text x="172.8" y="212.3">3</text>
<text x="240.2" y="212.3">4</text>
</g>
<g font-size="2.5" fill="#0e0e0e">
<text x="41.7" y="20.9">*</text>
<text x="126.6" y="28">C1</text>
<text x="140.8" y="29.1">C2</text>
<text x="194.8" y="29.1">C3</text>
<text x="211.8" y="29.1">C4</text>
<text x="126.6" y="30.9">100uF/16v</text>
<text x="140.8" y="32">100nF</text>
<text x="166.7" y="35.1">L1117-3.3V</text>
<text x="194.8" y="32">100nF</text>
<text x="211.8" y="32">22uF</text>
<text x="229.7" y="34.8">D1</text>
<text x="224.3" y="46.1">330</text>
<text x="224.3" y="43.3">R1</text>
<text x="161" y="77.6">LM2576S-ADJ</text>
<text x="178.6" y="80.5">*</text>
<text x="41.7" y="86.1">tiva c series</text>
<text x="115.2" y="87.5">C5</text>
<text x="129.5" y="87.5">C6</text>
<text x="107.6" y="94.4">D2</text>
<text x="112.7" y="94.7">330uF/35v</text>
<text x="126.9" y="94.7">330uF/35v</text>
<text x="180.9" y="95.5">220mH</text>
<text x="180.9" y="90.4">L1</text>
<text x="58.7" y="97.5">*</text>
<text x="181.1" y="99.5">D3</text>
<text x="200.5" y="96.1">C7</text>
<text x="214.7" y="96.1">C8</text>
<text x="241.4" y="100">R2</text>
<text x="247.1" y="100">R3</text>
<text x="102.2" y="105.7">1K</text>
<text x="102.2" y="102.9">R4</text>
<text x="181.1" y="102.3">MBRS340T3</text>
<text x="197.9" y="103.2">330uF/35v</text>
<text x="212.1" y="106">330uF/35v</text>
<text x="220.6" y="106">D4</text>
<text x="241.4" y="102.9">5.6k 10.5k</text>
<text x="227.2" y="111.4">R5</text>
<text x="241.4" y="111.4">R6</text>
<text x="70.1" y="117.3">10uF</text>
<text x="72.9" y="114.5">C9</text>
<text x="87.1" y="117.3">104</text>
<text x="90" y="114.5">C10</text>
<text x="227.2" y="114.2">1K</text>
<text x="241.4" y="114.2">1.2k</text>
<text x="58.7" y="120.2">hc06</text>
<text x="133.4" y="148.3">4.7K</text>
<text x="133.4" y="145.4">R7</text>
<text x="139.7" y="149.4">U1</text>
<text x="174.3" y="148.3">D5</text>
<text x="174.3" y="151.1">1N4007</text>
<text x="139.7" y="161.8">OPTO_U</text>
<text x="220.6" y="157">P1</text>
<text x="50.2" y="162.7">P2</text>
<text x="116.4" y="165.3">2.7k</text>
<text x="116.4" y="162.4">R8</text>
<text x="169.2" y="167.5">R9</text>
<text x="189.1" y="165.5">U2</text>
<text x="136.3" y="168.1">Q1</text>
<text x="136.3" y="170.9">C1815</text>
<text x="169.2" y="172">4.7k</text>
<text x="181.7" y="168.1">Q2</text>
<text x="181.7" y="170.9">KSC2383</text>
<text x="33.1" y="174">*</text>
<text x="33.1" y="191.1">ESP8266V1</text>
<text x="81.4" y="196.7">10uF</text>
<text x="84.3" y="193.9">C11</text>
<text x="98.5" y="196.7">104</text>
<text x="101.3" y="193.9">C12</text>
</g>
<g font-size="2.5" fill="#262626">
<text x="128.2" y="20.9">5V</text>
<text x="215.3" y="20.9">3.3V</text>
<text x="24.6" y="29.4">B0_MCLR</text>
<text x="81.4" y="26.6">B2_SDO</text>
<text x="24.6" y="35.1">E4_TX</text>
<text x="24.6" y="32.3">B1_CS</text>
<text x="90" y="32.3">GND</text>
<text x="24.6" y="37.9">E5_RX</text>
<text x="24.6" y="40.8">B4_CLK</text>
<text x="17.4" y="52.1">5V</text>
<text x="121.3" y="57.8">GND</text>
<text x="135.5" y="57.8">GND</text>
<text x="163.9" y="57.8">GND</text>
<text x="189.4" y="57.8">GND</text>
<text x="220.7" y="57.8">GND</text>
<text x="19" y="60.6">PD0_RELAY</text>
<text x="81.4" y="60.6">B3_SDI</text>
<text x="81.4" y="63.5">PC4_TX</text>
<text x="206.5" y="60.6">GND</text>
<text x="81.4" y="66.3">PC5_RX</text>
<text x="19" y="77.6">PE3_STATE</text>
<text x="81.4" y="77.6">PD7_KEY</text>
<text x="27.5" y="80.5">PF1_RST19</text>
<text x="81.4" y="80.5">PF4_CH_PD</text>
<text x="101.3" y="83.3">VIN</text>
<text x="178.1" y="83.3">FB</text>
<text x="239" y="83.3">5V</text>
<text x="224.7" y="89">5V</text>
<text x="44.5" y="100.3">PD7_KEY0</text>
<text x="81.4" y="100.3">5V</text>
<text x="44.5" y="103.2">5V</text>
<text x="234.9" y="106">FB</text>
<text x="44.5" y="108.8">PC4_TX 3</text>
<text x="44.5" y="111.7">PC5_RX 4</text>
<text x="30.4" y="114.5">GND</text>
<text x="44.5" y="114.5">PE3_STATE</text>
<text x="98.6" y="125.8">GND</text>
<text x="109.9" y="125.8">GND</text>
<text x="124.1" y="125.8">GND</text>
<text x="149.7" y="125.8">GNDGND</text>
<text x="169.6" y="125.8">GNDGND</text>
<text x="195.2" y="125.8">GND</text>
<text x="209.3" y="125.8">GND</text>
<text x="223.6" y="125.8">GND</text>
<text x="237.7" y="125.8">GND</text>
<text x="78.7" y="128.7">GND</text>
<text x="131" y="137.2">5V</text>
<text x="175.8" y="137.2">12V</text>
<text x="27.5" y="142.8">B0_MCLR</text>
<text x="27.5" y="145.7">B1_CS</text>
<text x="27.5" y="148.5">B2_SDO</text>
<text x="158.8" y="148.5">12V</text>
<text x="27.5" y="151.3">B3_SDI</text>
<text x="27.5" y="154.2">B4_CLK</text>
<text x="115.5" y="157">PD0_RELAY</text>
<text x="41.7" y="165.5">GND</text>
<text x="16.1" y="176.9">E4_TX</text>
<text x="16.1" y="179.7">PF4_CH_PD1</text>
<text x="10.8" y="182.5">3.3VPF1_RST</text>
<text x="64.4" y="185.4">E5_RX</text>
<text x="75.8" y="185.4">GND</text>
<text x="90.3" y="182.5">3.3V</text>
<text x="132.6" y="182.5">GND</text>
<text x="178.1" y="182.5">GND</text>
<text x="90" y="208.1">GND</text>
</g>
<g font-size="1.5" fill="#0e0e0e">
<text x="139.7" y="151.3">A</text>
<text x="159" y="151.3">C</text>
<text x="139.7" y="157.3">K</text>
<text x="159.3" y="156.7">E</text>
</g>
</svg>
